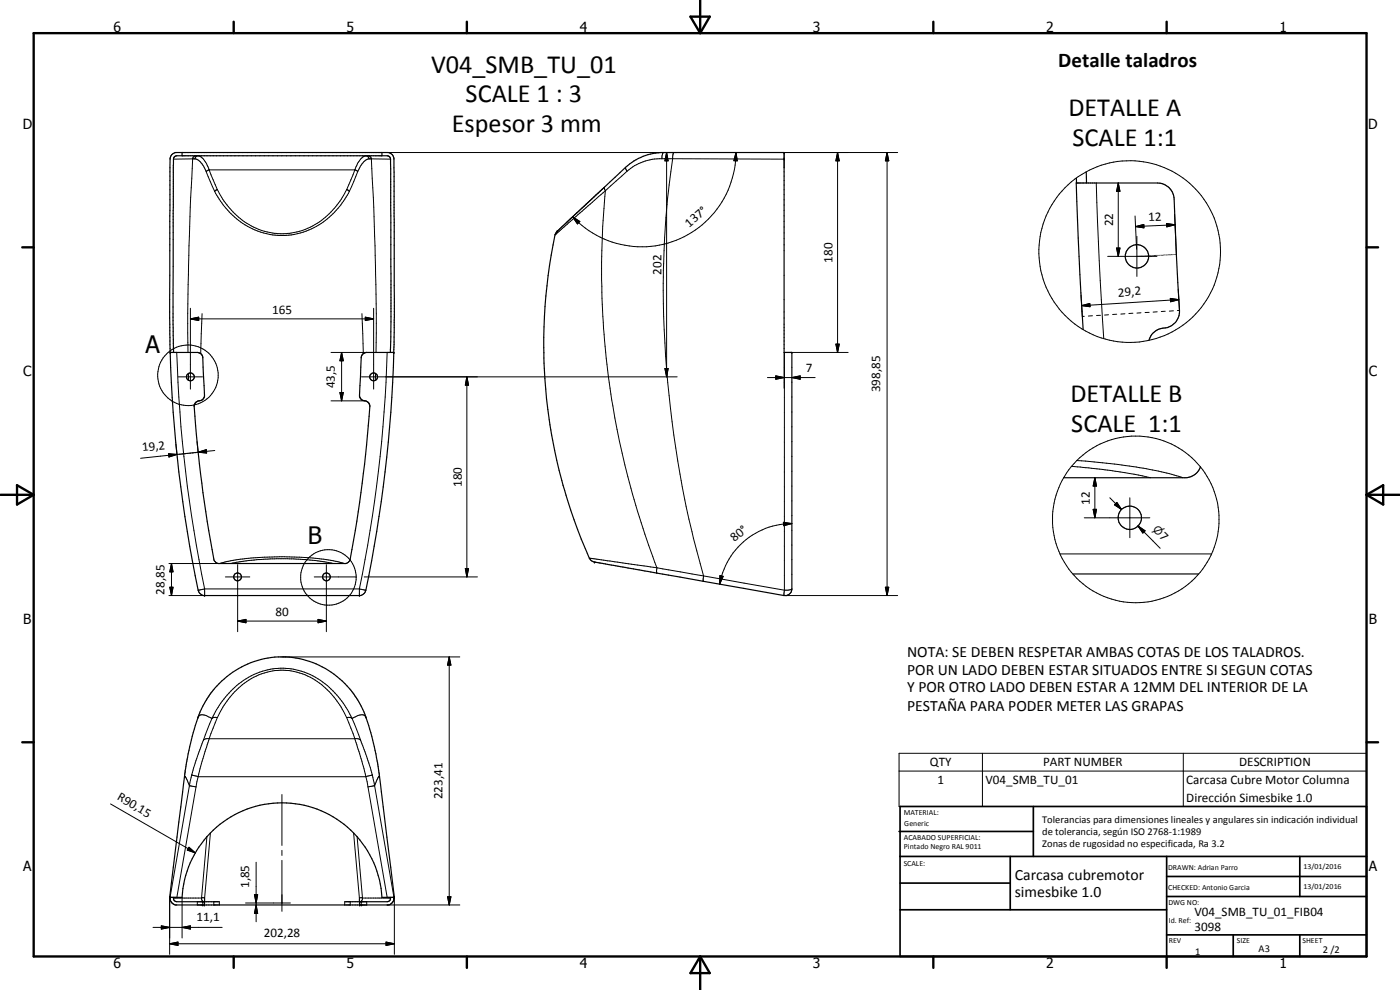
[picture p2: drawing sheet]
<svg xmlns="http://www.w3.org/2000/svg" width="420mm" height="297mm" viewBox="0 0 420 297" stroke-linecap="round" stroke-linejoin="round" font-family="sans-serif">
<g fill="none" stroke="#000" stroke-width=".35">
<path d="M54.6 45.8v.9M114.6 45.8v.9M323 53.4l.1 1.5M326 51.6l.1 3.3M167.2 69.3l20.5-19.1a17.5 17.5 0 0 1 10.6-4.4h37v59.9h2.3v71a2.05 2.05 0 0 1-2.3 2l-55.7-9.9a2.96 2.96 0 0 1-2.7-1.3 157.1 157.1 0 0 1-10.1-97.6zM325.1 98.9l-1-16.5-1.1-27.5h24.4a5 5 0 0 1 5 4.8l1.6 33.4a5 5 0 0 1-5.1 5.4 5.1 5.1 0 0 0-4.1 3.6M51.1 105.7l-.2-10.3 .1-47.6a2 2 0 0 1 1.7-2h63.8l1.2 .6 .5 1.1 .1 4.1 .1 43.6-.2 10.5M51.1 105.7l8.4 .1a1.58 1.58 0 0 1 1.4 1.6l.5 11.1a1.82 1.82 0 0 1-2.1 1.9l-.7 .5-.3 .8a378.4 378.4 0 0 0 6 46.6l1.2 .8h38.3l.8-.4 .5-.7a399.5 399.5 0 0 0 5.9-46.3 2.04 2.04 0 0 0-2.2-1.6l-.9-1.1 .5-11.6a1.65 1.65 0 0 1 1.5-1.7h8.3M51.1 105.7a388.9 388.9 0 0 0 8.6 72l.8 .7 .6 .3h47.1l.6-.3 .7-.7a392.5 392.5 0 0 0 8.7-72M52.1 105.7l-.2-8.4 .2-49.5a1.01 1.01 0 0 1 1-1.1h63.1a1.01 1.01 0 0 1 1 1.1l.1 48.8-.1 9.1M360.3 140.1a4.9 4.9 0 0 1-4.3 3.2h-36.8M322 172.2h37.7"/>
<path d="M65.8 205.1a26.6 26.6 0 0 1 44.5 11.4 101.3 101.3 0 0 1 4.2 21.1l3.9 31.6h-3.8a30 30 0 0 0-30-28.3 30 30 0 0 0-30 28.3h-3.7l4.7-37.6a84 84 0 0 1 3.8-16.4l1.5-3.3 1.2-2.2 1.2-1.8zM51.1 269.2a2 2 0 0 0 1.6 2.3h63.9a2 2 0 0 0 1.6-2.3M52.1 269.2a1.01 1.01 0 0 0 .9 1.4h12.8M61.4 270.6v.9M107.9 270.6v.9M117.2 269.2l-.1 .8-.9 .6h-12.7"/>
<circle cx="341.2" cy="76.9" r="3.5"/>
<circle cx="57.1" cy="113.1" r="1.17"/>
<circle cx="112.1" cy="113.1" r="1.17"/>
<circle cx="339.1" cy="155.4" r="3.5"/>
<circle cx="71.3" cy="173.1" r="1.15"/>
<circle cx="97.9" cy="173.1" r="1.17"/>
</g>
<g fill="#000">
<circle cx="235.3" cy="45.8" r=".18"/>
<circle cx="167.2" cy="69.4" r=".18"/>
<circle cx="51.1" cy="105.7" r=".18"/>
<circle cx="118.2" cy="105.7" r=".18"/>
<circle cx="237.6" cy="105.7" r=".18"/>
<circle cx="178.4" cy="168.7" r=".18"/>
<circle cx="50.9" cy="269.2" r=".18"/>
<circle cx="51" cy="269.2" r=".18"/>
<circle cx="60.9" cy="270.6" r=".18"/>
<circle cx="60.9" cy="271.5" r=".18"/>
<circle cx="61.4" cy="271.5" r=".18"/>
<circle cx="61.4" cy="270.6" r=".18"/>
<circle cx="107.9" cy="270.6" r=".18"/>
<circle cx="107.9" cy="271.5" r=".18"/>
<circle cx="108.4" cy="270.6" r=".18"/>
<circle cx="108.4" cy="271.5" r=".18"/>
<circle cx="118.2" cy="269.2" r=".18"/>
<circle cx="118.3" cy="269.2" r=".18"/>
<circle cx="118.4" cy="269.2" r=".18"/>
</g>
<g fill="none" stroke="#000" stroke-width=".3">
<path d="M57.8 47.7l-1.1 26-.4 20.4 .1 11.6M57.8 47.7l-5.7 .1M57.8 47.7a4 4 0 0 1 3.7 3l.4 .8M58.5 47.7a1.14 1.14 0 0 1 1-1 1.14 1.14 0 0 1 1.2 .7l1.3 1.7 3.2 7.8M58.8 46.7l-.7 .3-.3 .7M61.9 51.5l.7-.5h44l.7 .5M61.9 51.5l2.5 5.9M64.4 57.4a22.7 22.7 0 0 0 23.6 13 23.9 23.9 0 0 0 16.8-13M65.2 56.9l-.8 .5M65.2 56.9a22.6 22.6 0 0 0 17.6 13.1 20.6 20.6 0 0 0 19.2-9.6l2-3.5M104 56.9l.8 .5M107.3 51.5l-2.5 5.9"/>
<path d="M110.4 46.7a1.02 1.02 0 0 1 1.1 1M110.8 47.7a1.14 1.14 0 0 0-1-1 1.14 1.14 0 0 0-1.2 .7l-1.3 1.7-3.3 7.8M111.5 47.7a4 4 0 0 0-3.7 3l-.5 .8M111.5 47.7l5.7 .1M111.5 47.7l1.1 26 .3 20.4-.1 11.6M116.2 45.8h87M181.7 57.2l-.3-1-11.9 11M181.7 57.2l-15.1 13.2M181.7 57.2a248.7 248.7 0 0 0 15.4 113.1M187.7 50.2l.5 1.2M188.2 51.4l-6.5 5.8M199 45.8l-.3 .9v.9"/>
<path d="M200.1 45.8l.4 2.5h-1zM200.1 45.8v67.3M201.9 47.6a20.9 20.9 0 0 0-6.8 .4 14.9 14.9 0 0 0-6.9 3.4M201.9 47.6l33.4 .2M201.9 47.6a286.2 286.2 0 0 0 .3 82.9 284 284 0 0 0 5.5 29.1l3.4 13.2M202.1 45.8l-.2 1.8M220.9 45.8l.4 2.5-1.1-.1zM220.9 45.8a28.3 28.3 0 0 1-18 26.3 28.3 28.3 0 0 1-31-7M235.3 47.8h.1M235.3 47.3v3M235.3 45.8h34.1M251.4 45.8l.5 2.5h-1z"/>
<path d="M251.4 45.8v59.9M266.2 45.8l.5 2.5h-1zM266.2 45.8v132.9M329 54.9l.9 23.4 1.3 23.3M335.6 54.9l.5 2.5h-1zM335.6 54.9v22M171.9 65.1l2.1 1.4-.7 .7zM332.4 76.9h14.8M335.1 74.4h1l-.5 2.5zM340.6 64.8l.5 10M340.8 68l2.5-.6v1zM341.2 70.9v12"/>
<path d="M342.6 76.8h.1M342.9 76.8h.1M343.3 76.8h.1M343.6 76.8h.1M344 76.8h.1M344.3 76.8h.1M344.7 76.8h.1M345 76.8h.1M345.4 76.7h.1M345.7 76.7h.1M346.1 76.7h.1M346.4 76.7h.1"/>
<path d="M346.8 76.6l-.1 .1M347.1 76.6h.1M347.5 76.6h.1M347.8 76.6h.1M348.1 76.6h.1M348.5 76.6h.1M348.9 76.6h.1M349.2 76.5h.1M349.5 76.5h.1M349.9 76.5h.1M350.1 67.1l2.5 .3-2.4 .7zM350.2 76.5h.1"/>
<path d="M350.6 76.5h.1M350.9 76.5h.1M351.3 76.5h.1M351.6 76.4h.1M352 76.4h.1M352.3 76.4h.1M352.5 64.3l.5 12.1M352.6 67.4l-11.8 .6M352.7 76.4h.1M57.1 95.7l2.5-.5v1zM57.1 95.7h55M57.1 92.5v24.3"/>
<path d="M60.7 94.1l-.5 12M108.6 94.1l.4 12M109.6 95.2l2.5 .5-2.5 .5zM112.1 92.5v24.3M324.4 88.5l.4 6.5 .6-.1M324.6 91.7l2.5-.6v.9zM327.9 94.7l-1.3 .1M330.3 94.6l-1.2 .1M332.7 94.4l-1.2 .1M335.1 94.3l-1.2 .1M337.6 94.1l-1.2 .1M340 94l-1.2 .1"/>
<path d="M342.4 93.9h-1.2M344.9 93.7l-1.2 .1M347.3 93.6h-1.2M349.7 93.4l-1.2 .1M351.2 89.5l2.6 .4-2.5 .7zM352.2 93.3h-1.3M353.6 86.7l.4 6.4-.7 .1M353.8 89.9l-29.2 1.8M53 105.7a411.1 411.1 0 0 0 8.4 71M53.5 113.1h7.3M56.5 112.1l.1 2M99.3 105.7h10.8"/>
<path d="M102 117.8h1l-.5 2.5zM102.5 105.7l.5 2.5h-1zM102.5 105.7v14.6M108.5 113.1h94.7M112.7 112.1l-.1 2M116.2 105.7a411.2 411.2 0 0 1-8.3 71M140.1 113.1l.5 2.5h-1zM140.1 113.1v60M199.5 110.6h1l-.4 2.5zM230.3 113.3h14.3M232.8 112.8l2.5 .5-2.5 .5zM235.3 105.7v10.8"/>
<path d="M235.4 105.7v71.4M237.6 113.3l2.5-.5v1zM237.6 105.7h16.9M250.9 103.3h1l-.5 2.4zM50.6 136.1l2.5 .3-2.4 .7zM52.8 133.2l.3 3.2h.2M53.1 136.4l-10.9 1.1M53.7 136.3h.4M54.9 136.2l-.4 .1M55.7 136.1l-.4 .1M56.1 136.1h.4M57.3 136h-.4"/>
<path d="M58.1 135.9h-.4M58.9 135.8h-.4M59.1 132.5l.4 3.2-.2 .1M59.5 135.7l2.4-.8 .1 1zM59.5 135.7l-6.4 .7M64.5 135.2l-5 .5M99.3 120.3h10.1M321.6 139.9l3.5 .4a152.8 152.8 0 0 1 20.2 3M323.2 138.2a141.6 141.6 0 0 1 31.8 5.1M235.1 156.7l2.5 .4-2.4 .6zM237.6 157.1a22 22 0 0 0-21.6 18.2M325.4 155.4h19.7"/>
<path d="M328.1 152.8h1l-.5 2.6zM328.6 143.3l.5 2.5h-1zM328.6 143.3v12.1M333.1 149.4l3.5 3.5M335.2 150.7l1.4 2.2-2.1-1.4zM339.1 149.4v11.9M341.5 157.8l2.2 1.5-.7 .6zM341.5 157.8l6.7 6.7M50.7 178.7h10.7M50.7 169.1h15.1M51 176.2h.9l-.4 2.5zM51.5 169.1l.4 2.5h-.9z"/>
<path d="M51.5 169.1v9.6M61.4 178.7h.1M61.4 176.7h46.5M61.4 176.7l-1.9 .4M61.4 176.7v2M66 169.1a41.5 41.5 0 0 1 10-1.7 96.2 96.2 0 0 1 24.6 1l2.7 .7M67.6 173.1h7.4M69.2 169.1l5.3-.9 8.5-.6 9.3 .3 7.7 1.2M71.3 169.4v20.1M94.3 173.1h12.7M97.9 169.4v20.1M107.9 178.7h.1"/>
<path d="M107.9 176.7l1.9 .4M107.9 176.7v2M109.3 173.1h34M139.6 170.6h1l-.5 2.5zM176.9 167.5l20.2 2.8M197.1 170.3v1.7M197.1 170.3l14 2.5M211.1 172.8l24.3 4.3M211.1 172.8v1.6M216.1 172.7l.9 .2-1 2.4zM235.4 177.1l-.1 1.6M235.7 178.7h33.7"/>
<path d="M237.6 176.7l-.6 .3-1.6 .1M265.7 176.2h1l-.5 2.5zM318.1 166.2h45.5M71.3 186.4l2.5-.6v1.1zM71.3 186.4h26.6M84.6 197.1h53.4M95.5 185.8l2.4 .6-2.4 .5zM134.8 197.1l.5 2.5h-1zM134.8 197.1v74.4M59.4 215.4a1.79 1.79 0 0 1 2.9-.5l1.3 .7M63.6 215.6l-2.6 6.5M63.6 215.6a24.7 24.7 0 0 1 19-15 20.2 20.2 0 0 1 13.6 3.5 27.6 27.6 0 0 1 7.6 8.2l1.9 3.3"/>
<path d="M65.2 215.3h-.9l-.7 .3M65.2 215.3l-2.4 6.4M65.2 215.3l.4-.6a24.7 24.7 0 0 1 4.4-6.6 18.9 18.9 0 0 1 29.3 0 25.6 25.6 0 0 1 4.4 6.6l.3 .6M104 215.3h1l.7 .3M104 215.3l2.5 6.4M105.7 215.6l2.5 6.5M109.9 215.4a1.82 1.82 0 0 0-3-.5l-1.2 .7M55.4 233.1l.1-.1 .3 .3 1 2.5M56.8 235.8l2 .3M56.8 235.8l-5.8 33.4M57.5 232.5h.1M57.5 232.5l-.7 3.3"/>
<path d="M57.6 232.5l1.9 .5M58.8 236.1l-5.7 33.1M59.5 233l-.7 3.1M59.5 233h50.3M61 222.1l-2.2 6.2-1.3 4.2M62.8 221.7l-2.1 6.7-1.2 4.6M62.8 221.7h-1.2l-.6 .4M62.8 221.7h43.7M84.6 238.4v15.3M106.5 221.7h1.1l.6 .4M106.5 221.7l2.1 6.7 1.2 4.6M108.2 222.1l1.8 4.8 1.7 5.6"/>
<path d="M109.8 233l.6 3.1M110.4 236.1l5.8 33.1M111.7 232.5l-1.9 .5M111.7 232.5h.1M111.7 232.5l.7 3.3M112.4 235.8l-2 .3M112.4 235.8l5.8 33.4M113.9 233.1v-.1a5.2 5.2 0 0 0-1.5 2.8M269.8 226h140.3v16h-140.3zM269.8 231.4h140.3M294.8 226v16M355.1 226v16"/>
<path d="M33.2 241.2l25.4 14.7M56.7 254.2l1.9 1.7-2.4-.8zM62.1 251.1l-1.6 18.4M63.1 249.9l-1.7 19.5M76.9 258.7v17.9M84.6 255.1v1.6M84.6 258.1v15.3M106.1 249.9l1.8 19.5M107.2 251.1l1.6 18.4M45.9 278.3h20.8M48.4 277.8l2.5 .5-2.5 .5zM50.9 269.2v17.1"/>
<path d="M51 269.2h.1M52.1 269.5h8.4M54.6 278.3l2.5-.5v1zM54.6 269.2v12.2M59.2 270.6v.9M60.9 270.6v.9M61.4 270.6v.9M61.4 269.4v1.2l-.8-.5-.1-.6M61.4 269.4l-.9 .1M64.2 270.6v.9M65.8 270.6v.9M73.7 270.9h13.5"/>
<path d="M76.4 268.4h.9l-.4 2.5zM76.9 271.5l.4 2.6h-.9zM103.5 270.6v.9M105.1 270.6v.9M107.9 269.4v2.1M107.9 269.4l.9 .1M108.4 270.6v.9M108.8 269.5h8.4M108.8 269.5l-.3 .8-.6 .3M110.1 270.6v.9M116.2 271.5h21.8M118.2 269.2h.1"/>
<path d="M118.4 269.2v17.1M134.3 269.1h1l-.5 2.4zM50.9 283.2l2.5-.5v1zM50.9 283.2h67.5M115.9 282.7l2.5 .5-2.5 .5z"/>
<circle cx="339" cy="75.5" r="27.3"/>
<circle cx="56.4" cy="112.6" r="9.1"/>
<circle cx="340.9" cy="155.8" r="25"/>
<circle cx="98.6" cy="173.2" r="8.3"/>
</g>
<g fill="none" stroke="#000" stroke-width=".71">
<path d="M10.1 9.9h400v277.1h-400zM70.1 6.5v3.4M140.1 6.5v3.4M207.2 5h5.8l-2.9 4.9zM210.1 0v9.9M280.1 6.5v3.4M350.1 6.5v3.4M6.7 74.2h3.4M410.1 74.2h3.5M.1 148.5h10M5.1 145.6l5 2.9-5 2.9zM410.1 148.5h10"/>
<path d="M410.1 148.5l5-2.9v5.8zM6.7 222.7h3.4M410.1 222.7h3.5M70.1 287v3.4M140.1 287v3.4M210.1 287v10M210.1 287l2.9 5h-5.8zM280.1 287v3.4M350.1 287v3.4"/>
</g>
<g fill="none" stroke="#000" stroke-width=".51">
<path d="M269.8 249.5h40.3M270.1 242h140v45h-140zM270.1 257h140M303.2 257v16M310.1 242v15M350.1 257v30M390.1 257v12M270.1 265h33.1M270.1 273h80M350.1 269h60M350.1 263h60M350.1 280.5h60"/>
<path d="M370.1 280.5v6.5M390.1 280.5v6.5"/>
</g>
<g fill="#000">
<path d="M200.1 45.8l.4 2.5h-1zM220.9 45.8l.4 2.5-1.1-.1zM251.4 45.8l.5 2.5h-1zM266.2 45.8l.5 2.5h-1zM335.6 54.9l.5 2.5h-1zM171.9 65.1l2.1 1.4-.7 .7zM335.1 74.4h1l-.5 2.5zM340.8 68l2.5-.6v1zM350.1 67.1l2.5 .3-2.4 .7zM57.1 95.7l2.5-.5v1zM109.6 95.2l2.5 .5-2.5 .5zM324.6 91.7l2.5-.6v.9z"/>
<path d="M351.2 89.5l2.6 .4-2.5 .7zM102 117.8h1l-.5 2.5zM102.5 105.7l.5 2.5h-1zM140.1 113.1l.5 2.5h-1zM199.5 110.6h1l-.4 2.5zM232.8 112.8l2.5 .5-2.5 .5zM237.6 113.3l2.5-.5v1zM250.9 103.3h1l-.5 2.4zM50.6 136.1l2.5 .3-2.4 .7zM59.5 135.7l2.4-.8 .1 1zM235.1 156.7l2.5 .4-2.4 .6zM328.1 152.8h1l-.5 2.6z"/>
<path d="M328.6 143.3l.5 2.5h-1zM335.2 150.7l1.4 2.2-2.1-1.4zM341.5 157.8l2.2 1.5-.7 .6zM51 176.2h.9l-.4 2.5zM51.5 169.1l.4 2.5h-.9zM139.6 170.6h1l-.5 2.5zM216.1 172.7l.9 .2-1 2.4zM265.7 176.2h1l-.5 2.5zM71.3 186.4l2.5-.6v1.1zM95.5 185.8l2.4 .6-2.4 .5zM134.8 197.1l.5 2.5h-1zM56.7 254.2l1.9 1.7-2.4-.8z"/>
<path d="M48.4 277.8l2.5 .5-2.5 .5zM54.6 278.3l2.5-.5v1zM76.4 268.4h.9l-.4 2.5zM76.9 271.5l.4 2.6h-.9zM134.3 269.1h1l-.5 2.4zM50.9 283.2l2.5-.5v1zM115.9 282.7l2.5 .5-2.5 .5z"/>
</g>
<g font-size="7.9">
<text x="129.4" y="21.8">V04_SMB_TU_01</text>
<text x="139.7" y="30.7">SCALE 1 : 3</text>
<text x="320.6" y="34.8">DETALLE A</text>
<text x="135.6" y="39.7">Espesor 3 mm</text>
<text x="321.9" y="43.7">SCALE 1:1</text>
<text x="321.3" y="120.6">DETALLE B</text>
<text x="321.5" y="129.5">SCALE 1:1</text>
</g>
<g font-size="7.2">
<text x="43.7" y="106">A</text>
<text x="92.4" y="163.2">B</text>
</g>
<text font-size="6.3" x="317.6" y="20">Detalle taladros</text>
<g font-size="4.7">
<text x="272.2" y="197">NOTA: SE DEBEN RESPETAR AMBAS COTAS DE LOS TALADROS.</text>
<text x="272.2" y="202.4">POR UN LADO DEBEN ESTAR SITUADOS ENTRE SI SEGUN COTAS</text>
<text x="272.2" y="207.8">Y POR OTRO LADO DEBEN ESTAR A 12MM DEL INTERIOR DE LA</text>
<text x="272.2" y="213.2">PESTAÑA PARA PODER METER LAS GRAPAS</text>
<text x="304.6" y="263.9">Carcasa cubremotor</text>
<text x="304.6" y="269.3">simesbike 1.0</text>
</g>
<g font-size="4.2">
<text x="34" y="9.6">6</text>
<text x="104" y="9.6">5</text>
<text x="174" y="9.6">4</text>
<text x="244" y="9.6">3</text>
<text x="314" y="9.6">2</text>
<text x="384" y="9.6">1</text>
<text x="6.8" y="38.7">D</text>
<text x="410.6" y="38.7">D</text>
<text x="7" y="112.9">C</text>
<text x="410.8" y="112.9">C</text>
<text x="7" y="187.1">B</text>
<text x="410.8" y="187.1">B</text>
<text x="7" y="261.4">A</text>
<text x="410.8" y="261.4">A</text>
<text x="34" y="290.4">6</text>
<text x="104" y="290.4">5</text>
<text x="174" y="290.4">4</text>
<text x="244" y="290.4">3</text>
<text x="314" y="290.4">2</text>
<text x="384" y="290.4">1</text>
</g>
<g font-size="3.9">
<text x="206.9" y="68.3" transform="rotate(-40 206.9 68.3)">137°</text>
<text x="334.1" y="67.9" transform="rotate(-90 334.1 67.9)">22</text>
<text x="344.7" y="66.3" transform="rotate(-3 344.7 66.3)">12</text>
<text x="198.5" y="82.5" transform="rotate(-90 198.5 82.5)">202</text>
<text x="249.8" y="78.8" transform="rotate(-90 249.8 78.8)">180</text>
<text x="335.6" y="89" transform="rotate(-3 335.6 89)">29,2</text>
<text x="81.6" y="94.1">165</text>
<text x="241.9" y="111.8">7</text>
<text x="100.4" y="116.5" transform="rotate(-90 100.4 116.5)">43,5</text>
<text x="264.1" y="117.7" transform="rotate(-90 264.1 117.7)">398,85</text>
<text x="42.7" y="135.4" transform="rotate(-6 42.7 135.4)">19,2</text>
<text x="138.6" y="146.1" transform="rotate(-90 138.6 146.1)">180</text>
<text x="327.1" y="151.4" transform="rotate(-90 327.1 151.4)">12</text>
<text x="347.8" y="161" transform="rotate(45 347.8 161)">7</text>
<text x="220.5" y="162.7" transform="rotate(-40 220.5 162.7)">80°</text>
<text x="49.4" y="178.4" transform="rotate(-90 49.4 178.4)">28,85</text>
<text x="82.7" y="184.8">80</text>
<text x="279.1" y="230">QTY</text>
<text x="313" y="230">PART NUMBER</text>
<text x="371.9" y="230">DESCRIPTION</text>
<text x="34.9" y="239.8" transform="rotate(30 34.9 239.8)">R90,15</text>
<text x="132.8" y="239.8" transform="rotate(-90 132.8 239.8)">223,41</text>
<text x="281.4" y="235.2">1</text>
<text x="295.7" y="235.2">V04_SMB_TU_01</text>
<text x="356" y="235.3">Carcasa Cubre Motor Columna</text>
<text x="356" y="240.7">Dirección Simesbike 1.0</text>
<text x="74.8" y="266.4" transform="rotate(-90 74.8 266.4)">1,85</text>
<text x="358.5" y="275">V04_SMB_TU_01_FIB04</text>
<text x="59" y="276.2">11,1</text>
<text x="79.2" y="281.1">202,28</text>
<text x="358.5" y="279.4">3098</text>
</g>
<text font-size="3.3" x="345.8" y="159" transform="rotate(45 345.8 159)">⌀</text>
<g font-size="3.1">
<text x="312.7" y="246.8">Tolerancias para dimensiones lineales y angulares sin indicación individual</text>
<text x="312.7" y="250.4">de tolerancia, según ISO 2768-1:1989</text>
<text x="312.7" y="254">Zonas de rugosidad no especificada, Ra 3.2</text>
<text x="358.7" y="286.5">1</text>
<text x="377.7" y="285.6">A3</text>
<text x="397" y="285.9">2 /2</text>
</g>
<g font-size="2.4">
<text x="271.2" y="244.4">MATERIAL:</text>
<text x="271.3" y="252">ACABADO SUPERFICIAL:</text>
<text x="271.4" y="247.9">Generic</text>
<text x="271.3" y="254.6">Pintado Negro RAL 9011</text>
<text x="271.2" y="259.7">SCALE:</text>
<text x="350.6" y="261">DRAWN: Adrian Parro</text>
<text x="391.2" y="260.6">13/01/2016</text>
<text x="350.6" y="267">CHECKED: Antonio Garcia</text>
<text x="391.2" y="266.7">13/01/2016</text>
<text x="350.6" y="271.4">DWG NO:</text>
<text x="350.8" y="276.9">Id. Ref:</text>
<text x="350.8" y="282.8">REV</text>
<text x="371.2" y="282.9">SIZE</text>
<text x="390.9" y="282.9">SHEET</text>
</g>
</svg>
